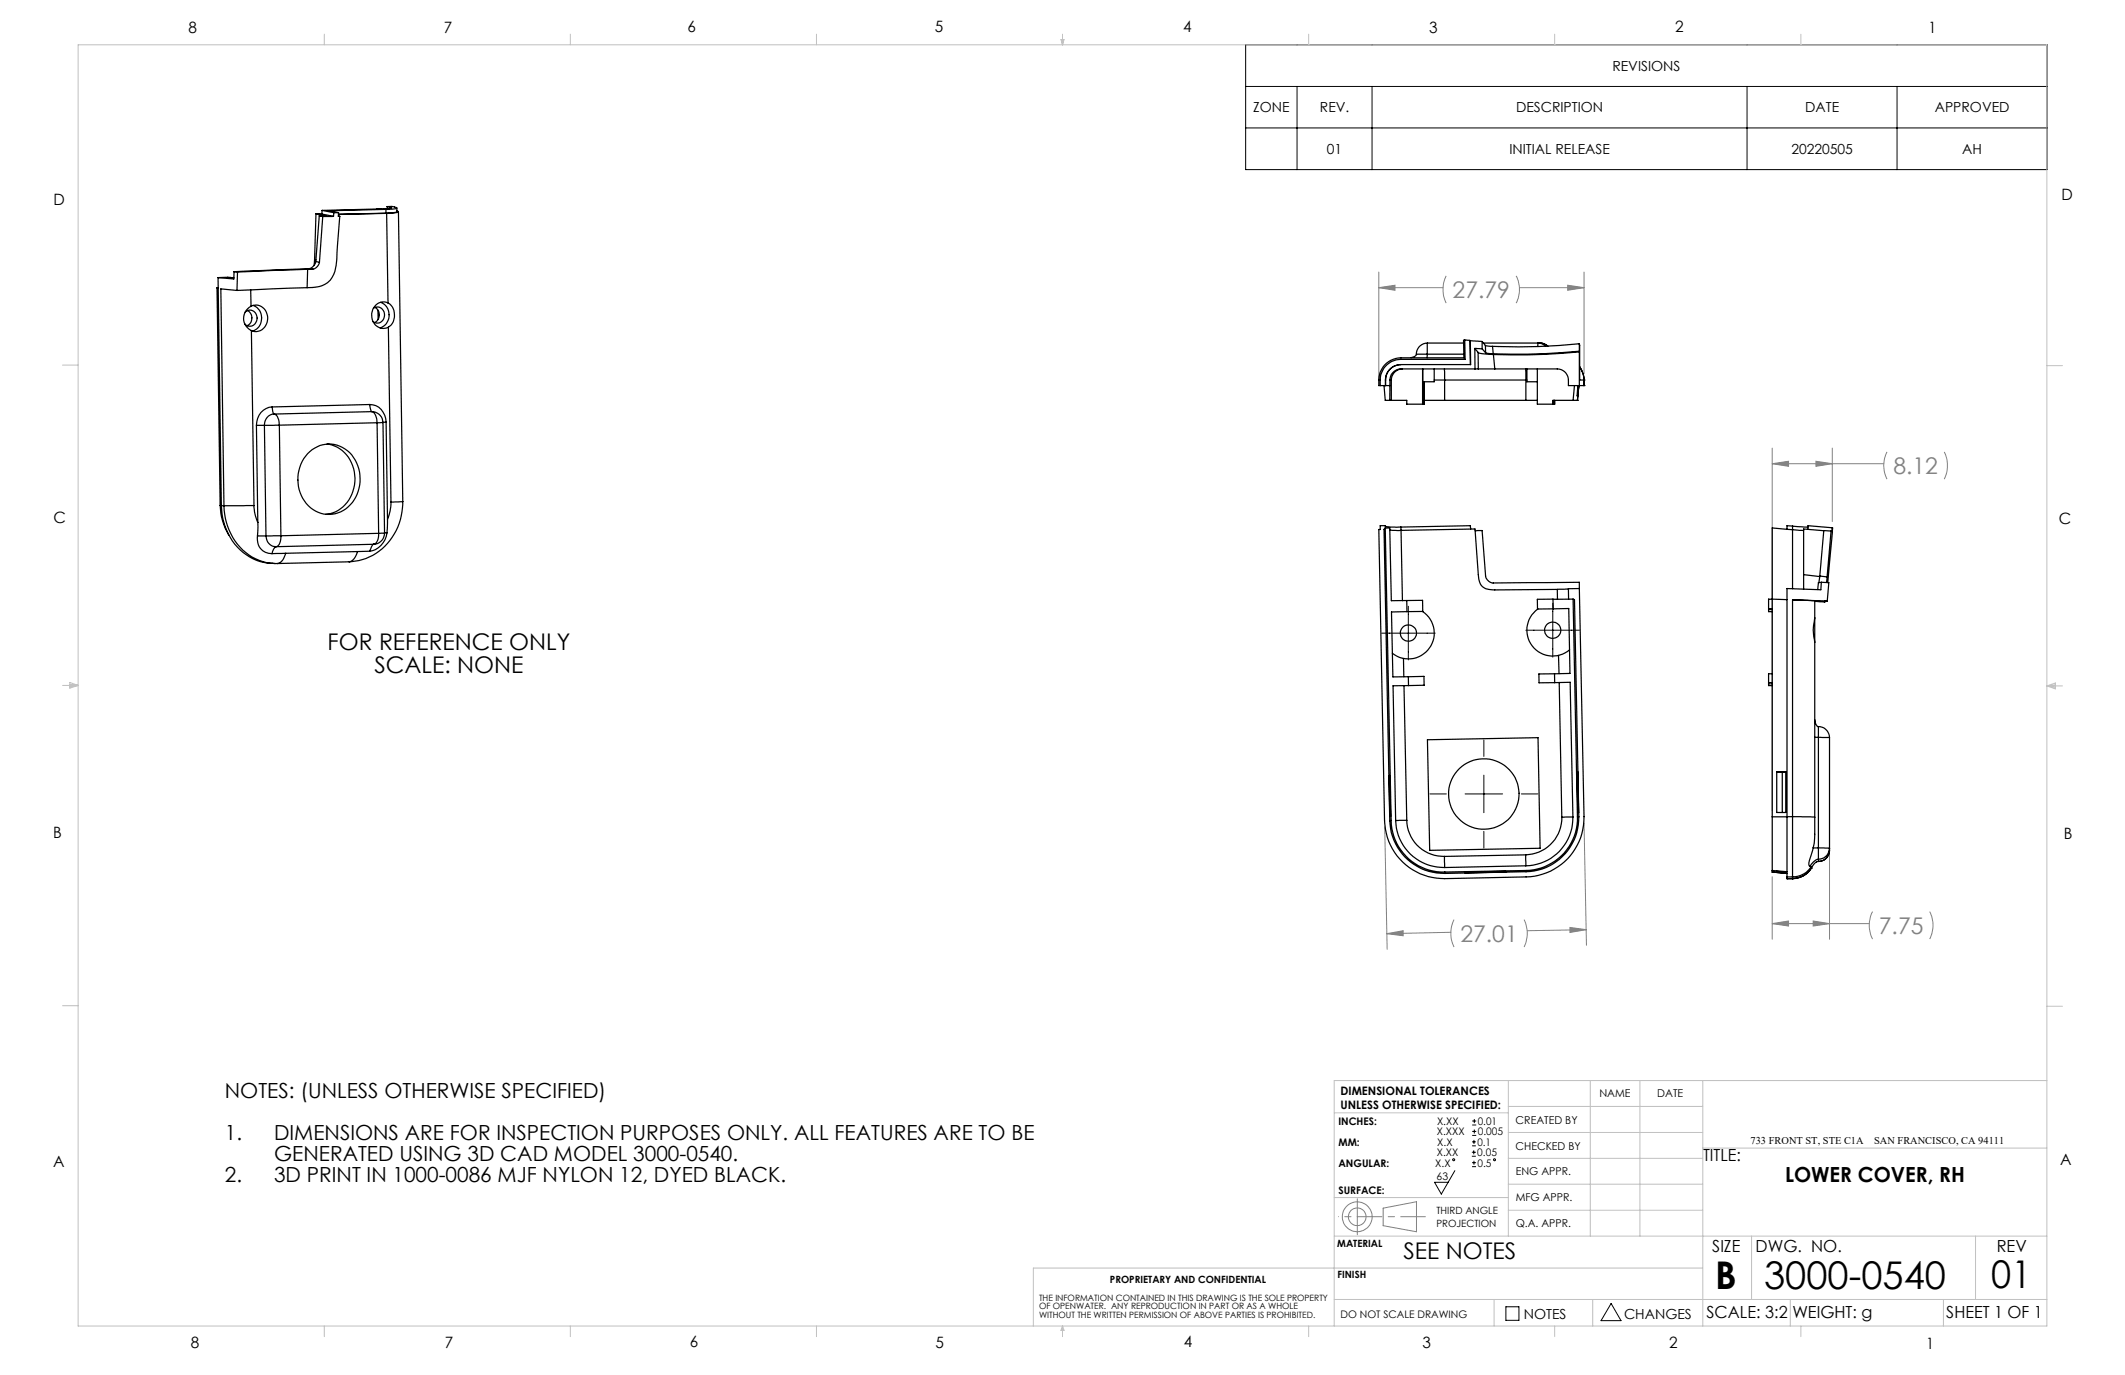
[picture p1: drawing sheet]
<svg xmlns="http://www.w3.org/2000/svg" width="432mm" height="279mm" viewBox="0 0 432 279" stroke-linecap="round" stroke-linejoin="round" font-family="sans-serif">
<g fill="none" stroke="#000" stroke-width=".2">
<path d="M253.1 9.1h162.9v25.4h-162.9zM253.1 17.6h162.9M263.6 17.6v16.9M278.8 17.6v16.9M355 17.6v16.9M385.5 17.6v16.9M253.1 26h162.9M280.7 128.7h10.9M286.2 123.2v10.9M310.1 128.1h10.9M315.5 122.6v10.9M301.5 150.4v3.3"/>
<path d="M301.5 157.5v7.6M290.5 161.3h3.4M297.7 161.3h7.6M301.5 168.9v3.4M309.1 161.3h3.4M295.6 237.9l-2.7 4.7-1.4-2.4h2.8M299.1 234.9h.8M299.1 234.1h.8M299.1 232.8h.8M299.1 232h.8M299.1 237.1h.8M299.1 236.3h.8"/>
<path d="M299.2 228.6h.8M299.2 227.8h.8M299.2 230.7h.8M299.2 229.9h.8M299.5 233.8v.8M299.5 231.6v.8M299.5 235.9v.8M299.6 227.4v.8M299.6 229.5v.8M306 265.5h2.6v2.8h-2.6zM327.4 264.9l2 3.5h-4.1z"/>
<circle cx="295.4" cy="235.7" r=".2"/>
<circle cx="303.7" cy="235.7" r=".2"/>
</g>
<g fill="none" stroke="#808080" stroke-width=".2">
<path d="M280.2 55.3v21.8M280.2 58.5h13M280.2 58.5l3.3-.5v1zM293.9 56.1a6.4 6.4 0 0 0 0 5.5M308.1 56.1a6.1 6.1 0 0 1 0 5.5M308.8 58.5h13.1M318.6 58l3.3 .5-3.3 .5zM321.9 55.3v20.7M360.1 91.1v73.6M360.1 94.2h22.7M360.1 94.2l3.3-.5v1.1zM369 93.7l3.3 .5-3.3 .6z"/>
<path d="M372.3 91.1v14.9M383.4 91.8a6.1 6.1 0 0 0 0 5.6M395.1 91.8a6.4 6.4 0 0 1 0 5.6M281.4 168l.5 24.9M321.9 167.2l.5 24.9M360.1 178.2v12.7M371.8 173.6v17.3M281.8 189.7l3.3-.6v1zM294.8 189.4l-13 .3M295.5 186.9a6.4 6.4 0 0 0 0 5.5M309.7 186.9a6.4 6.4 0 0 1 0 5.5M319 188.5l3.3 .4-3.3 .6z"/>
<path d="M322.3 188.9l-12 .2M360.1 187.7h19.7M360.1 187.7l3.3-.6v1.1zM368.4 187.1l3.4 .6-3.4 .5zM380.5 185.2a6.1 6.1 0 0 0 0 5.6M392.1 185.2a6.1 6.1 0 0 1 0 5.6M281.1 245.5l6.7-1.3v6.1l-6.7-1.2z"/>
<circle cx="275.8" cy="247.3" r="1.8"/>
<circle cx="275.8" cy="247.3" r="3"/>
</g>
<path d="M275.8 247.2h13.8" fill="none" stroke="#808080" stroke-width=".2" stroke-dasharray="15.2 1.3 1.3 1.3" stroke-dashoffset="10.2"/>
<path d="M275.8 247.2v-3.6M275.8 247.2v3.7" fill="none" stroke="#808080" stroke-width=".2" stroke-dasharray="15.2 1.3 1.3 1.3"/>
<path d="M275.8 247.2h-3.8" fill="none" stroke="#808080" stroke-width=".2" stroke-dasharray="15.2 1.3 1.3 1.3" stroke-dashoffset="15.2"/>
<g fill="none" stroke="#c0c0c0" stroke-width=".2">
<path d="M15.9 9.1h400v260.4h-400zM65.9 6.9v2.2M115.9 6.9v2.2M165.9 6.9v2.2M215.6 8h.6l-.3 1.1zM215.7 8l.2 1.1M215.9 6.9v2.2M216 8l-.1 1.1M265.9 6.9v2.2M315.9 6.9v2.2M365.9 6.9v2.2M12.7 74.2h3.2"/>
<path d="M415.9 74.3h3.2M12.7 139.3h3.2M14.2 139.1l1.7 .2M14.2 138.7l1.7 .6-1.7 .5zM15.9 139.3l-1.7 .3M415.9 139.4h3.2M415.9 139.4l1.8-.6v1.2zM415.9 139.4l1.8 .3M417.7 139.2l-1.8 .2M12.7 204.4h3.2M306.5 219.6v31.6M323.1 219.6v31.6"/>
<path d="M333.2 219.6v31.6M346 219.6v49.9M415.9 204.5h3.2M415.9 219.6h-144.8v49.9M271.1 226.1h35.4M306.5 235.4h39.5M306.5 230.1h39.5M306.5 224.8h39.5M346 233.3h69.9M271.1 251.2h144.8M271.1 243.3h35.4M306.5 245.9h39.5"/>
<path d="M306.5 240.6h39.5M346 257.7h-136v11.8M355.9 251.2v12.9M401.4 251.2v12.9M65.9 269.5v2.1M115.9 269.5v2.1M165.9 269.5v2.1M215.9 269.5v2.1M215.9 269.5l.3 .8h-.6zM265.9 269.5v2.1M271.1 264.1h144.8M303.6 264.1v5.4"/>
<path d="M315.9 269.5v2.1M323.6 264.1v5.4M363.8 264.1v5.4M365.9 269.5v2.1M394.9 264.1v5.4"/>
</g>
<path d="M281.8 189.7l3.3-.6v1zM319 188.5l3.3 .4-3.3 .6zM280.2 58.5l3.3-.5v1zM318.6 58l3.3 .5-3.3 .5zM360.1 94.2l3.3-.5v1.1zM369 93.7l3.3 .5-3.3 .6zM368.4 187.1l3.4 .6-3.4 .5zM360.1 187.7l3.3-.6v1.1z" fill="#808080"/>
<g fill="none" stroke="#000" stroke-width=".25">
<path d="M44.3 56.4h3.2M44.3 56.4l.7 46.4M44.3 58.5h-.2l.6 44.2M47.6 55.2l.7 .1M47.6 55.2l-.1 1.5-3.2-.3M48.2 59l-3.3-.3 .6 44.1M48.3 55.3l-.1 3.7M50.9 58.9l.1 3.3M62.4 58.5l-14.2 .5M62.5 54.7l-14.2 .6M62.5 54.7l-.1 3.8M62.8 54.6l-15.2 .6"/>
<path d="M62.8 54.6l.8 .1M63.6 54.7h-1.1M63.9 52.7l-.1 1.2M63.9 52.7l.3 .1M64.2 53.1a1.88 1.88 0 0 1-1.4 1.5M64.2 53.1l.7 .2M64.2 43.4l2 .5h-1.3M64.2 43.4h1.2M64.2 43.4l-.3 9.3M64.9 43.9l.7 .1M64.9 43.9l-.7 9.2M64.9 53.3l-.2 .5a1.63 1.63 0 0 1-1.1 .9"/>
<path d="M65.4 42.8v.7l2.4 .5M65.4 42.8l2.4 .4M65.6 44l-.7 9.3M67.8 44h-2.2M67.8 43.2h1M67.8 43.2v.8M68.8 43.9l.2 .1M68.8 43.2v.8h.2M69 44l-.5 7.5a7.8 7.8 0 0 1-1.4 5.4 5.6 5.6 0 0 1-4.7 1.6M76.5 42.5h.1M76.5 42.5h.9M78.4 42.5l-11.5 .3 1.9 .4"/>
<path d="M78.4 43.3l-9.6 .2M78.4 42.5v.8M78.6 43.4l-9.8 .2M78.6 43.4l.2 18.2M78.7 42l.9-.1 1 .4-.4 .1-1.8 .1M78.7 42l.5 .1M78.7 42v.4M79.2 42.1l.4 .2-1 .1-13.2 .4M79.2 42.1v.3M80.6 42.3v.8l-2.2 .2M80.6 42.9l.4 .1-.5 .2-1.9 .2M81 43l.8 58.9"/>
<path d="M49.8 63.4a1.55 1.55 0 0 1 2.1 .2 1.55 1.55 0 0 1 0 2.2 1.38 1.38 0 0 1-2.2 0M50.3 63.1a1.73 1.73 0 0 1-.1 3.1M51 62.2a2.54 2.54 0 0 1 2.8 .7 2.54 2.54 0 0 1 .4 2.9 2.27 2.27 0 0 1-3.1 1.4M51 62.2a2.74 2.74 0 0 0-1.5 2.5 2.74 2.74 0 0 0 1.6 2.5M51.1 67.2l.5 35.5M51.4 62.1a2.8 2.8 0 0 1 1.8 2.6 2.8 2.8 0 0 1-1.9 2.6M75.9 62.7a1.58 1.58 0 0 1 2.1 .5 1.58 1.58 0 0 1-.5 2.1l-.7 .4-1-.3M76.2 62.5a1.74 1.74 0 0 1-.1 3M76.8 63v1.9M77.4 61.4a2.83 2.83 0 0 1 1.7 2.7 2.83 2.83 0 0 1-1.8 2.5M78.8 61.6a2.49 2.49 0 0 0-3.2 2.9 2.37 2.37 0 0 0 3.3 2M78.8 61.6a3 3 0 0 1 .1 4.9"/>
<path d="M78.9 66.5l.5 35.5M281.5 77.2v1.2M281.5 77.2h.1M282.4 77.2h.3M282.4 78.4v3M282.4 77.2v1.2M282.7 77.2v4.2M284.7 74.1a3.1 3.1 0 0 0-3.1 3.1M285 75a2.27 2.27 0 0 0-2.3 2.2M287.8 72l-.3 .4-.8 .3M287.8 72h2.2M289.1 75v7.1"/>
<path d="M289.3 77.6v4.5M289.4 77.6v4.5h-3.5v-.7h-4.4l-.3-3M290 72v.7M290 72h7.4M290.1 69.7a2.2 2.2 0 0 0-2.3 2.3M290.1 69.7l-.1 2.3M290.1 69.7h7.3M291.4 75v2.6h-2.3M291.4 77.2h2.1M293.5 75v2.2M293.5 77.2h16.8M293.5 77.2v4.2"/>
<path d="M297.6 69.1h-.2l.1 3.6h-12.8a4.7 4.7 0 0 0-4.5 5.7h2.2M298.7 69.2l-1.1-.1 .1 3.9h-13a4.4 4.4 0 0 0-4.2 5.4M298.7 69.2l.1 4.9M298.7 69.2l.1 .1M298.8 69.3v4.8h-14.1a3.2 3.2 0 0 0-3.2 3.1M298.8 69.3l2.4 .1M299.7 70.8l1.5 .1M299.7 70.8l.7 .8M299.7 70.8v4.2M300.4 71.6l.7 .3 2.4 .1M300.4 71.6v3.4M300.4 75h-15.7a2.27 2.27 0 0 0-2.3 2.2"/>
<path d="M300.4 75h3.3M301.2 70.9l.7 .8M301.2 69.4v1.5M301.2 69.4l.6 .8M301.4 69.7h11.5l.8 .1 .8 .5M301.8 70.2l1.5 .2M301.8 70.2l.1 1.5M301.9 71.7l1.5 .2M303.3 70.4l.1 1.5M303.5 72l.2 3M303.7 75h12.7a2.27 2.27 0 0 1 2.3 2.2v1.2h3.2M310 75l.1 6.4"/>
<path d="M310.3 75v2.6h2.1M312.4 75v7.1h3.5v-.7M314.1 70.3l-.8-.5-.8-.1v.7M319.9 78.4l-.2 3M320.6 78.6h.2l-.2 1.8h-.1zM320.8 78.6l-.2 .2M320.8 78.4l-.3 3M320.9 71.5a130 130 0 0 1-17.4 .5M320.9 71.4a130.3 130.3 0 0 1-17.5 .5M320.9 69.8a122.1 122.1 0 0 1-17.6 .6M320.9 69.8v8.6M320.9 69.8l.1 7.4h.9"/>
<path d="M321 74.5l.7 1.6 .2 1.1M321.9 78.4h.1M321.9 77.2h.1M321.9 77.2v1.2M52.1 86.4h1.6M52.1 86.4l.3 19.8M53.7 86.4l.3 22.5M55.3 82.7a3.5 3.5 0 0 0-3.2 3.7M55.3 82.7l.1 .9 .3 .5M55.7 84.1a1.73 1.73 0 0 1 1 1.9l.1 .4M55.7 84.1a2.13 2.13 0 0 0-2 2.3M56.8 86.4h-3.1"/>
<path d="M56.8 86.4l.3 22.5M62.5 92.2a5.9 5.9 0 0 1 10 1.9 7.4 7.4 0 0 1-4.4 10.3 6.4 6.4 0 0 1-7.5-6.2 7.8 7.8 0 0 1 1.9-6zM66.5 90.2a7 7 0 0 1 5.5 8.3 6.7 6.7 0 0 1-5.8 6M75.1 82.2a3.4 3.4 0 0 1 3.4 3.6M75.1 82.2l.4 1.4M75.1 82.2l-19.8 .5M75.5 83.6a2.04 2.04 0 0 1 1.1 2.3M75.5 83.6l-19.8 .5M75.6 83.6a2.27 2.27 0 0 1 2.2 2.3M76.6 85.9l-19.8 .5M76.6 85.9l.3 22.5M77.8 85.9h-1.2"/>
<path d="M77.8 85.9l.3 22.4M78.5 85.8h-.7M78.5 85.8l.2 19.7M289.4 81.4h4.1M293.5 81.4h16.6M310.1 81.4h2.3M315.6 81.4v.7M315.9 81.4v.7M320.5 81.4h.1M320.5 81.4h-4.9v.7M44.7 102.7a12.3 12.3 0 0 0 1.8 6M44.7 102.7h.3"/>
<path d="M45 102.8a11.6 11.6 0 0 0 8.5 11.5l2.4 .2M45 102.8h.5M45.5 102.8a11.7 11.7 0 0 0 8.5 11.5l2.3 .2M51.6 102.7a8.5 8.5 0 0 0 .8 3.5M51.6 102.7l-6.1 .1M52.3 108.9a2.94 2.94 0 0 0 3 3.6M52.4 106.2l-.1 2.7M54 108.9a2.02 2.02 0 0 0 2.1 2.2M54 108.9h3.1M54 108.9h-1.7M56.1 111.1l-.5 .5-.3 .9M57.1 108.9a2.04 2.04 0 0 1-1 2.2"/>
<path d="M58.1 112.4l-2.8 .1M58.1 112.4a2.41 2.41 0 0 1-1.8 2.1M70.9 114.2l-14.6 .3M72.6 112.1a2.44 2.44 0 0 1-1.7 2.1M72.6 112.1l-14.5 .3M75.1 112l-2.5 .1M76 110.6h-.1a1.1 1.1 0 0 0-.6 .9l-.2 .5M76 110.6l-19.9 .5M76.9 108.4a2.04 2.04 0 0 1-.9 2.2M76.9 108.4l-19.8 .5M78.1 108.3a2.26 2.26 0 0 1-2.1 2.3M78.1 108.3l-1.2 .1"/>
<path d="M78.6 108.3a4.2 4.2 0 0 1-3.5 3.7M78.6 108.3h-.5M78.7 105.5l-.1 2.8M79.4 102a8.7 8.7 0 0 1-.7 3.5M81.8 101.9a11.7 11.7 0 0 1-10.9 12.3M81.8 101.9l-2.4 .1M281.5 107.3h.9l.3 14.8 6.4-.1v2.2l-3.2 .1M281.5 107.3l1.2 59.4M281.5 107.3l-.3 .3 1.2 59.2M281.5 107.3v-.5h-1v.8h-.3l1.1 59.2a12 12 0 0 0 12.3 11.7l16.5-.3a12 12 0 0 0 11.8-12.3l-1-46.3M281.5 106.9l1.1 .2h2.1M282.4 107.6l.6 .2h1.7"/>
<path d="M284.7 107.1l14.1-.3v.7M284.7 107.1v.7M284.7 107.8l15-.3 .7 9.3a2.72 2.72 0 0 0 1.5 2.8l1.8 .3 12.7-.1M284.7 107.8l.3 14.3M299.8 107.8h1.4l.7 9.3a1.7 1.7 0 0 0 1.5 1.4l17.5-.2v1.3M316.4 119.8l.1 2M318.7 119.7l-2.3 .1M320.9 119.6h-2.2v2.1M363.1 107.6l3.4 .2M363.1 107.6l-3-.3v58.7M364.2 106.9l3.2 .2M364.2 106.9v12.7"/>
<path d="M364.2 106.9l-1.1-.1v.8M366.5 116.8v2.9M366.5 116.8l3.2 .4M369.8 117.1l-.2 1.3M369.8 117.1l1.5 .1M370.1 118.3l-.1 1.5-6.9-.2v58.6M370.1 118.3l-.6 .1-.1 1.4M370.1 118.3l1.5 .1-.3 3.7M370.6 107.8l-4.1-.3v9.3M371.3 117.2l-.2 1.2M372.1 107.9l-1.5-.1-.8 9.3M372.1 107.9l-.8 9.3"/>
<path d="M372.3 107.2v.8l-.2-.1M372.3 107.2l-.9 11.2M372.3 107.2l-4.9-.4v.8M285.2 133.8l.1 3.7M285.3 139.3l.6 27.4M285.9 122v2.3M285.9 124.3l-3.1 .1 .2 13.1h3.2M286.2 137.5l3.1-.1 .1 1.8-3.2 .1M286.2 137.5v1.8M286.2 139.3h-3.1l.5 27.4M289 124.2a5.2 5.2 0 0 1 1.4 7.5 5.2 5.2 0 0 1-7.5 1.1M312.5 123.8a5.3 5.3 0 0 0-1.1 7.5 5.3 5.3 0 0 0 7.5 .7"/>
<path d="M315.6 121.7l-3.2 .1v2l3.2-.1M315.6 121.7v2M315.6 123.7l3.2-.1 .2 13.2-3.1 .1M315.9 136.9h-3.2v1.8h3.2M315.9 136.9v1.8M315.9 138.7l3.2-.1 .5 27.4M316.7 133.2l.1 3.7M316.8 138.7l.6 27.4M319.7 121.7l-4.1 .1M319.7 121.7l.8 44.3M319.7 121.7l.2 .1 .9 44.2M359.4 138.7h.7"/>
<path d="M359.4 123.8h.7M359.4 123.7h.7M359.4 139.2h.7M359.4 124.2h.7M360.1 136.9h-.7v2.4h.7M363.1 121.8l-3.7-.1v2.6h.7M364.2 121.9l4.5 .2 .1 3.5M364.2 121.9l7.1 .2M364.2 121.9v44M368.8 122.2l2 .1zM368.8 125.6l-.1 .7a9.5 9.5 0 0 0 .1 4.2M368.8 125.6v4.9"/>
<path d="M368.8 130.5v35.6M370.8 122.3h.1M370.8 122.2h.1M371.3 122.1l-.6 .1 .1 .1M282.3 157.6h.1l.2 8.2h-.2zM290.1 150.3l22.4-.4 .4 22.5-22.4 .4zM320.5 156.8h.1l.2 8.3h-.2zM361 156.8h1.9v8.3h-1.9zM362.2 156.8v8.3M368.8 146.2l.3 1.1 .4 .4M368.8 149.8h.7M369.5 147.7a2.2 2.2 0 0 1 2.3 2.2"/>
<path d="M369.5 149.8l2.3 .1M369.5 147.7v2.1M369.5 149.8v22.5M371.8 149.9v22.9a2.27 2.27 0 0 1-2.3 2.2M282.4 166.8a11 11 0 0 0 11.2 10.7M282.7 166.7a10.7 10.7 0 0 0 10.9 10.5M282.7 166.7l-.3 .1M283.6 166.7a9.8 9.8 0 0 0 9.9 9.6M285.9 166.7a7.5 7.5 0 0 0 7.6 7.3M285.9 166.7h-2.3M293.5 174v2.3M293.6 177.2v.3"/>
<path d="M297.7 177.2l8.3-.1v.1l-8.3 .2zM310 173.7l.1 2.2M310 173.7l-16.5 .3M310.1 175.9l-16.6 .4M310.1 176.9l-16.5 .3M310.1 177.1l-16.5 .4M310.1 176.9v.2M317.4 166.1a7.6 7.6 0 0 1-7.4 7.6M319.6 166a9.7 9.7 0 0 1-9.5 9.9M319.6 166l-2.2 .1M320.5 166a10.6 10.6 0 0 1-10.4 10.9M320.5 166h.3"/>
<path d="M320.8 166a10.9 10.9 0 0 1-10.7 11.1M360.1 166v10.9M360.1 177.2h.1M360.1 177.2l3 .3M360.1 176.9v.3M360.1 176.9l3 .2M361 177.1l1.9 .1v.2l-1.9-.2zM362.7 177.2l.2 .2M363.1 178.5h.1M363.1 178.5h1.1M363.1 178.2v.3M363.1 178.2h1.1"/>
<path d="M364.2 165.9l4.6 .2M364.2 165.9v12.3M364.2 178.5h.1M364.2 165.9l-4.1 .1M364.2 178.2v.3M367.8 176l.3 .1M368.1 176.4a4.5 4.5 0 0 1-3.9 2.1M368.1 176.1a4.5 4.5 0 0 1-3.9 2.1M368.1 176.4h.1M368.1 176.1v.3M368.4 172.3l-.1 .5a7.8 7.8 0 0 0-.7 3.1l.2 .1M368.4 172.3h1.1"/>
<path d="M368.8 166.1l-.1 4.3-.3 1.9M369.5 175a2.4 2.4 0 0 0-1.4 1.4M369.5 172.3v2.3M369.5 174.6a2.21 2.21 0 0 0-1.7 1.4M369.5 172.3h2.2a2.15 2.15 0 0 1-2.2 2.3M369.5 174.6v.4"/>
<circle cx="286.2" cy="128.7" r="1.65"/>
<circle cx="315.5" cy="128.1" r="1.65"/>
<circle cx="301.5" cy="161.3" r="7.2"/>
</g>
<g font-size="7.8">
<text x="348.5" y="261.9">B</text>
<text x="358.5" y="261.9">3000-0540</text>
<text x="404.6" y="261.8">01</text>
</g>
<g font-size="4.7" fill="#808080">
<text x="295.2" y="60.6">27.79</text>
<text x="384.7" y="96.3">8.12</text>
<text x="296.8" y="191.4">27.01</text>
<text x="381.8" y="189.8">7.75</text>
</g>
<g font-size="4.7">
<text x="66.6" y="132.2">FOR REFERENCE ONLY</text>
<text x="76.1" y="136.7">SCALE: NONE</text>
<text x="285.2" y="255.9">SEE NOTES</text>
</g>
<g font-size="4.2">
<text x="45.7" y="223.2">NOTES: (UNLESS OTHERWISE SPECIFIED)</text>
<text x="45.7" y="231.6">1.</text>
<text x="55.7" y="231.6">DIMENSIONS ARE FOR INSPECTION PURPOSES ONLY. ALL FEATURES ARE TO BE</text>
<text x="55.7" y="235.9">GENERATED USING 3D CAD MODEL 3000-0540.</text>
<text x="45.7" y="240.1">2.</text>
<text x="55.7" y="240.1">3D PRINT IN 1000-0086 MJF NYLON 12, DYED BLACK.</text>
<text x="362.7" y="240.3">LOWER COVER, RH</text>
</g>
<g font-size="3.4">
<text x="346.1" y="235.9">TITLE:</text>
<text x="347.9" y="254.3">SIZE</text>
<text x="356.7" y="254.4">DWG. NO.</text>
<text x="405.7" y="254.5">REV</text>
<text x="346.8" y="267.9">SCALE: 3:2</text>
<text x="364.2" y="267.9">WEIGHT: g</text>
<text x="395.5" y="267.9">SHEET 1 OF 1</text>
</g>
<g font-size="3.2">
<text x="38.3" y="6.7">8</text>
<text x="90.2" y="6.7">7</text>
<text x="139.7" y="6.5">6</text>
<text x="190" y="6.5">5</text>
<text x="240.4" y="6.5">4</text>
<text x="290.4" y="6.7">3</text>
<text x="340.4" y="6.5">2</text>
<text x="391.9" y="6.7">1</text>
<text x="10.9" y="41.6">D</text>
<text x="418.9" y="40.7">D</text>
<text x="10.9" y="106.3">C</text>
<text x="418.4" y="106.4">C</text>
<text x="10.8" y="170.2">B</text>
<text x="419.4" y="170.6">B</text>
<text x="10.8" y="237.2">A</text>
<text x="418.6" y="236.8">A</text>
<text x="38.8" y="273.8">8</text>
<text x="90.4" y="273.8">7</text>
<text x="140.2" y="273.8">6</text>
<text x="190.1" y="273.9">5</text>
<text x="240.5" y="273.8">4</text>
<text x="289" y="273.9">3</text>
<text x="339.1" y="273.8">2</text>
<text x="391.4" y="274.1">1</text>
</g>
<g font-size="2.8">
<text x="327.6" y="14.4">REVISIONS</text>
<text x="254.7" y="22.8">ZONE</text>
<text x="268.2" y="22.8">REV.</text>
<text x="308.1" y="22.8">DESCRIPTION</text>
<text x="366.8" y="22.8">DATE</text>
<text x="393.1" y="22.8">APPROVED</text>
<text x="269.6" y="31.3">01</text>
<text x="306.7" y="31.3">INITIAL RELEASE</text>
<text x="364" y="31.3">20220505</text>
<text x="398.7" y="31.3">AH</text>
<text x="309.6" y="268">NOTES</text>
<text x="330" y="268">CHANGES</text>
</g>
<g font-size="2.4">
<text x="272.4" y="222.5">DIMENSIONAL TOLERANCES</text>
<text x="272.4" y="225.3">UNLESS OTHERWISE SPECIFIED:</text>
</g>
<g font-size="2.2">
<text x="325" y="222.9">NAME</text>
<text x="336.8" y="222.9">DATE</text>
<text x="308" y="233.6">CHECKED BY</text>
<text x="308" y="228.4">CREATED BY</text>
<text x="308" y="238.8">ENG APPR.</text>
<text x="308" y="244">MFG APPR.</text>
<text x="308" y="249.3">Q.A. APPR.</text>
</g>
<g font-size="2.1">
<text x="272" y="228.6">INCHES:</text>
<text x="272" y="232.8">MM:</text>
<text x="292" y="230.7">X.XXX</text>
<text x="292" y="228.6">X.XX</text>
<text x="292.1" y="232.8">X.X</text>
<text x="300.2" y="232.8">0.1</text>
<text x="300.3" y="228.6">0.01</text>
<text x="300.3" y="230.7">0.005</text>
<text x="355.7" y="232.4">733 FRONT ST, STE C1A</text>
<text x="380.8" y="232.4">SAN FRANCISCO, CA 94111</text>
<text x="272" y="237">ANGULAR:</text>
<text x="291.6" y="237">X.X</text>
<text x="291.9" y="239.8">63</text>
<text x="292" y="234.9">X.XX</text>
<text x="300.2" y="234.9">0.05</text>
<text x="300.2" y="237">0.5</text>
<text x="272" y="242.6">SURFACE:</text>
<text x="272.4" y="267.8">DO NOT SCALE DRAWING</text>
</g>
<g font-size="2">
<text x="291.9" y="246.8">THIRD ANGLE</text>
<text x="291.9" y="249.3">PROJECTION</text>
<text x="271.7" y="253.4">MATERIAL</text>
<text x="225.5" y="260.6">PROPRIETARY AND CONFIDENTIAL</text>
<text x="271.8" y="259.7">FINISH</text>
</g>
<g font-size="1.8">
<text x="211.1" y="264.3">THE INFORMATION CONTAINED IN THIS DRAWING IS THE SOLE PROPERTY</text>
<text x="211.1" y="266.1">OF OPENWATER. ANY REPRODUCTION IN PART OR AS A WHOLE</text>
<text x="211.1" y="267.8">WITHOUT THE WRITTEN PERMISSION OF ABOVE PARTIES IS PROHIBITED.</text>
</g>
</svg>
